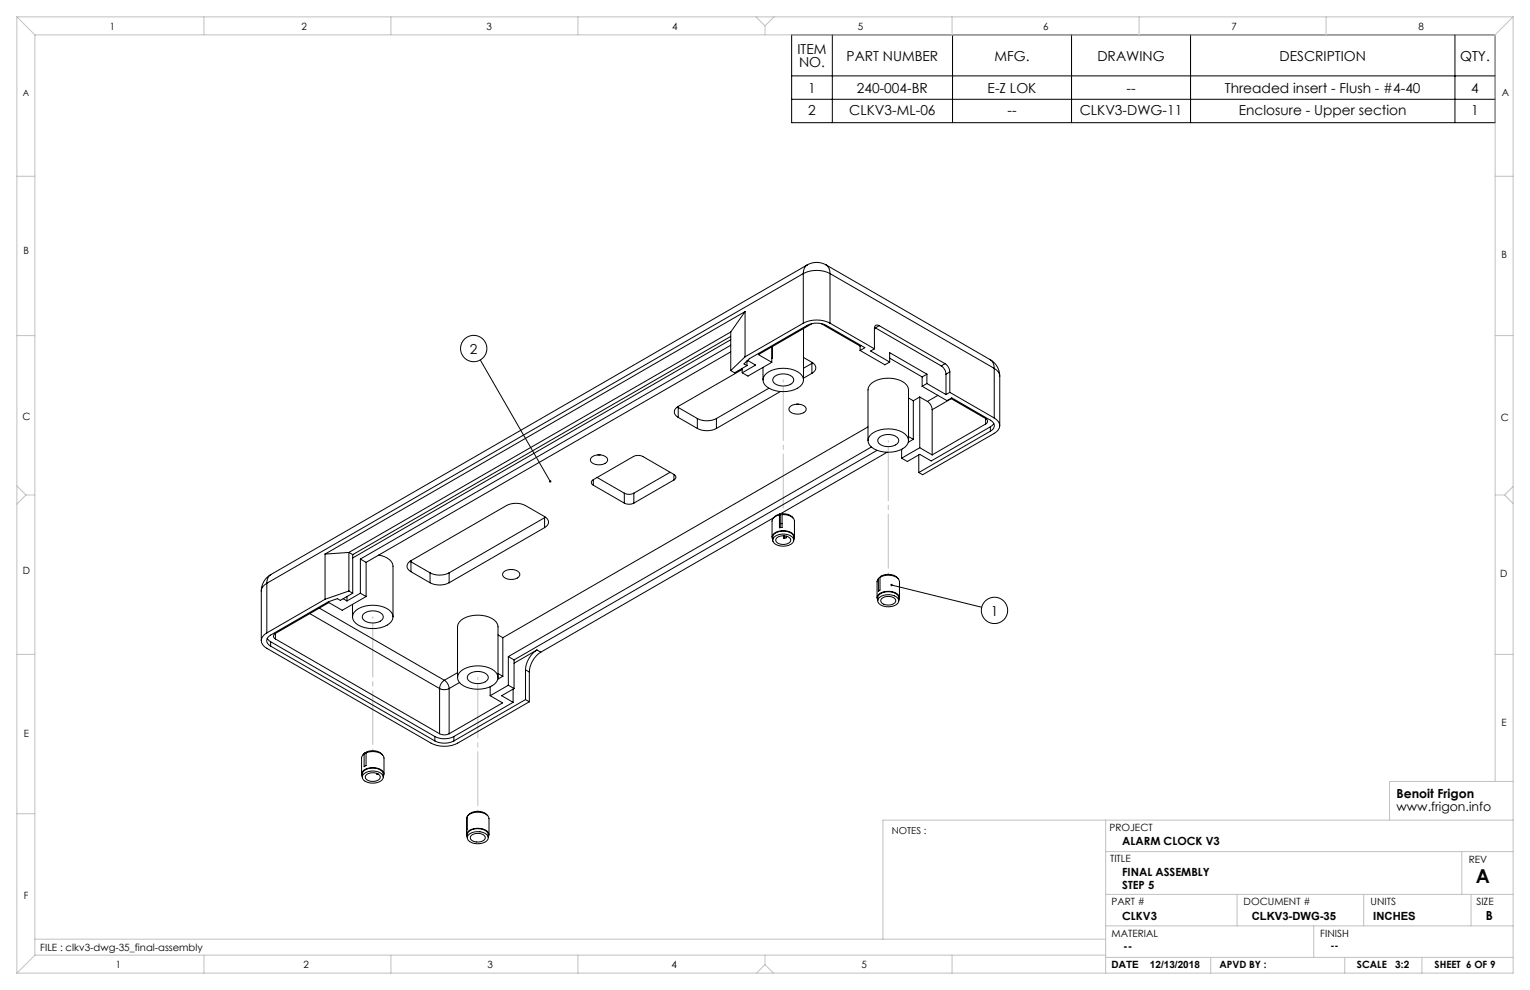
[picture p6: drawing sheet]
<svg xmlns="http://www.w3.org/2000/svg" width="432mm" height="279mm" viewBox="0 0 432 279" stroke-linecap="round" stroke-linejoin="round" font-family="sans-serif">
<g fill="none" stroke="#000" stroke-width=".28">
<path d="M223.4 9.8h198.6v24.8h-198.6zM234.9 9.8v24.8M268.8 9.8v24.8M302.4 9.8v24.8M336 9.8v24.8M410.6 9.8v24.8M223.4 28h198.6M223.4 21.4h198.6M226.7 77.2a8.3 8.3 0 0 1 7.6 0M226.7 77.2v14M226.7 77.2l-151.4 87.4M227.8 74.8a5.3 5.3 0 0 1 5.3 0"/>
<path d="M227.8 74.8a2.67 2.67 0 0 0-1.1 2.4M227.8 74.8l-151.4 87.4M233.1 74.8a2.45 2.45 0 0 1 1.2 2.4M233.1 74.8l46.4 26.7M234.3 77.2v14M234.3 77.2l46.3 26.8M206.2 93.7v10.9M206.2 95.9l-106.7 61.6M206.2 97.4l-104.5 60.4M206.2 93.7l-107.7 62.2M206.2 94.9l-106.7 61.6M206.2 99.3l-102.9 59.4"/>
<path d="M210.3 87.9v12.8M210.3 87.9l-118.6 68.5M210.3 87.9l-4.1 5.8M217.8 97.9v4.4M218 97.8v3.2M226.7 91.2a8.3 8.3 0 0 1 7.6 0M226.7 91.2l-16.4 9.5M226.8 92.7v14.5M229.2 91.3l-15.2 8.8 3.8 2.2M231.7 91.3l11 6.4M234.3 91.2l12.5 7.2M242.7 98.9l1.4-.8-10.9-6.3a6 6 0 0 0-5.4 0l-16.3 9.4-1.5 1.5 .8 .5"/>
<path d="M242.7 98.9l7 4.1 1.4-.8M242.7 97.7v1.2M243 97.5l-.3 .2M246.8 98.4l-1.1 .7 5.4 3.1M246.8 92.4l.2 .1M247 92.5l18.6 10.8M248.1 91.9a.82 .82 0 0 0-.9-.1 .82 .82 0 0 0-.4 .9v5.7M248.1 91.9l18.6 10.7M248.1 91.9l-1.1 .6M135.5 101.6l19.8 34.3M191.2 114.8l.2 .2M191.4 117.8l5.4 3.1"/>
<path d="M191.4 115v2.8M191.4 115l5.4 3.1M196.8 118.1a6 6 0 0 0 5.4 0M196.8 118.1v2.8M202.2 118.1v2.8M209.5 104.3l-18.1 10.4a1.64 1.64 0 0 0-1.1 1.5 1.64 1.64 0 0 0 1.1 1.6M209.5 104v1.2M210.3 100.7l-4.1 3.9M210.8 101.9h.1M210.8 103.2l-3.5 2-1.1-.6M210.8 101.9l.3-.1 2.1 1.2-3.7 2.2M210.8 101.9v1.3"/>
<path d="M215.3 103.7v3.5M216.3 105.4a8.4 8.4 0 0 1 9.5 0 2.36 2.36 0 0 1 .9 2.3 2.36 2.36 0 0 1-1.6 1.9 8.1 8.1 0 0 1-9.3-1.1 2.16 2.16 0 0 1 .5-3.1zM217 109.6l-14.8 8.5M217.8 102.3l-6.7 3.8-1.6-.9M217.8 100.9l.2 .1M218 101l-.2 .1M218.7 106.2a4.1 4.1 0 0 1 5.2 .5 1.47 1.47 0 0 1-1.4 2 3.8 3.8 0 0 1-4.4-1.2v-.4zM220.2 110.5l-18 10.4M223.1 114.6a3.1 3.1 0 0 1 4.4 .7 2.12 2.12 0 0 1-2.7 1.6 2.09 2.09 0 0 1-2.2-1.5zM224.8 114.1h.6M226.8 100.9l2.3 1.4a1.64 1.64 0 0 1 1.1 1.5 1.64 1.64 0 0 1-1.1 1.6M229.1 105.4l-2.3 1.3"/>
<path d="M229.1 102.6v2.8M229.1 102.6l-2.3 1.3M229.4 102.4l-.3 .2M251.1 102.2v-2.7l10.5 6.1M251.1 101.1l9.1 5.3M256.4 112.3l1.4 .8M257.8 113.1v10.9M259.6 112.1l-1.8 1M259.6 112.1l2.1 1.2M259.6 112.1v14.3M260.2 109l7.1 4.1 1.3-.8 10.9 6.3a1.64 1.64 0 0 1 1.1 1.5 1.64 1.64 0 0 1-1.1 1.6M260.2 106.4v2.6"/>
<path d="M261.6 108.2l5.4 3.2M261.6 105.6v2.6M261.6 105.6l-1.4 .8M261.6 108.2l-1.4 .8M261.7 113.3a2.98 2.98 0 0 1 1.4 2.3M263.1 115.6v12.8M264.7 111.6l-3 1.7M265.6 103.3a2.98 2.98 0 0 1 1.4 2.3M266.7 102.6a2.98 2.98 0 0 1 1.4 2.4M266.7 102.6l-1.1 .7M267 105.6v5.8M268.1 110.7l12.5 7.3"/>
<path d="M268.1 105v5.7M268.1 110.7l-1.1 .7M268.1 105l-1.1 .6M268.3 112.4l9.9 5.7M268.5 112.5l-5.4 3.1M278.2 118.1a.82 .82 0 0 1 .5 .8 .82 .82 0 0 1-.5 .8M278.2 119.7l-15.1 8.7M278.2 118.1v1.6M279.5 101.5a5.3 5.3 0 0 1 2.7 4.6M279.5 101.5a2.45 2.45 0 0 1 1.1 2.5M280.5 119.5l-1 1M280.6 118a2.3 2.3 0 0 1 1.6 2.1 2.3 2.3 0 0 1-1.6 2.2l-20.2 11.7-1.1-.6"/>
<path d="M280.6 104a2.67 2.67 0 0 1 1.6 2.1M280.6 104v14M282.2 106.1v14M167.1 128.9a3.1 3.1 0 0 1 4.4 .7 2.12 2.12 0 0 1-2.7 1.6 2.09 2.09 0 0 1-2.2-1.5zM167.4 135.4a.82 .82 0 0 0-.5 .8 .82 .82 0 0 0 .5 .7M167.4 136.9l8.8 5.1M167.4 135.4v1.5M168.5 134.8l7.7 4.4M168.7 128.4h.7M176.2 139.2a2.98 2.98 0 0 0 2.7 0M176.2 139.2v2.8M178.9 139.2v2.8"/>
<path d="M189.1 133.3l-10.2 5.9M190.2 133.9l-8.8-5.1a2.98 2.98 0 0 0-2.6 0l-11.4 6.6M190.2 133.9a.82 .82 0 0 1 .6 .8 .82 .82 0 0 1-.6 .8M190.2 135.5l-11.3 6.5M190.2 133.9v1.6M196.8 120.9a6 6 0 0 0 5.4 0M245 124.3v-14.3a3.2 3.2 0 0 1 2.5-2.7 8.2 8.2 0 0 1 8.4 1.4l.5 1.3v14.3M245 120.5l-103.1 59.5M245.9 126.2l-102.4 59.1M245.9 122.5a8.4 8.4 0 0 1 9.5 0 2.36 2.36 0 0 1 1 2.3 2.36 2.36 0 0 1-1.7 1.9 8.1 8.1 0 0 1-9.3-1.1 2.16 2.16 0 0 1 .5-3.1zM247.5 127.1l-102.4 59.1M248.3 123.3a4.1 4.1 0 0 1 5.2 .5 1.47 1.47 0 0 1-1.4 2 3.8 3.8 0 0 1-4.3-1.2l.1-.9z"/>
<path d="M250.4 127.6l-30.3 17.5M254.5 126.8v2.5M256.4 123.2l1.4 .8M257.8 124l-1.5 .8M259.3 128.4v5M259.6 126.4l3.5 2M259.6 126.4l-5.1 2.9M279.5 121.7l-20.2 11.7M279.5 120.5l-16.7 9.6-3.2-1.9-3.5 2-1.6-.9M279.5 120.5v1.2M91.7 156.4v12.7M98.5 155.9l-6.8 .5"/>
<path d="M98.5 155.9l1 .6M98.5 155.9v10.9M99.5 156.5v10.9M101.7 157.8v9.6M101.7 157.8l1.6 .9M103.3 158.7v9.7M106.9 156.6a4.9 4.9 0 0 1 3.9 2.6l.1 14.9M115.7 158.4l.3 .2M116 158.6v2.8M116 158.6l5.4 3.1M153.7 148.9a1.64 1.64 0 0 0 1.1-1.5 1.64 1.64 0 0 0-1.1-1.6l-5.4-3.1a6 6 0 0 0-5.4 0l-26.9 15.5a1.64 1.64 0 0 0-1.1 1.6 1.64 1.64 0 0 0 1.1 1.6M153.7 148.9l-26.9 15.6"/>
<path d="M153.7 146.1v2.8M153.7 146.1l-26.9 15.6M153.9 146l-.2 .1M176.2 142a2.98 2.98 0 0 0 2.7 0M218.1 152.4a1.91 1.91 0 0 1 1.7-2.4 3.5 3.5 0 0 1 4.2 1.4v1M218.1 152.2a1.35 1.35 0 0 1 .9-2 4.5 4.5 0 0 1 5 .8l.2 .4-.2 .8M218.3 146.1l-65.7 38M218.6 151.5a4.2 4.2 0 0 1 5.2 .3 1.39 1.39 0 0 1-1.2 2.1 3.9 3.9 0 0 1-4.4-1.1v-.9zM219.3 151.7a2.9 2.9 0 0 1 3.8 .5 1.79 1.79 0 0 1-2.5 1.4 1.47 1.47 0 0 1-1.6-1.5zM220 145.3a2.31 2.31 0 0 0-2.1 1.8v4.5M220.1 145.1l-1.3 .5-.5 .6M220.1 145.1l.1 3.8"/>
<path d="M220.1 145.1l-.1 .2M220.2 147.7l.5 .1M220.7 145.2a3 3 0 0 1 3.5 1.9v4.5M220.7 145.2v3.6l-.7 .1v-3.6M220.7 145.2l.1-.2a3.3 3.3 0 0 1 3 1.2M221.1 151.2v.7l.8-.1v-.5M221.4 151.2v.7M73.7 166.8v14M75.3 178.6a2.3 2.3 0 0 0-1.6 2.2 2.3 2.3 0 0 0 1.6 2.2l46.3 26.7a8.3 8.3 0 0 0 7.6 0l20.2-11.6M75.3 164.6a2.67 2.67 0 0 0-1.6 2.2M75.3 164.6v14M76.4 162.2a5.3 5.3 0 0 0-2.7 4.6"/>
<path d="M76.4 162.2a2.45 2.45 0 0 0-1.1 2.4M77.7 178.8a.82 .82 0 0 0-.5 .8 .82 .82 0 0 0 .5 .7M77.7 178.8v1.5M87.4 173.2l36.7 21.1M90.1 171.6l35.3 20.4M91.7 169.1l-16.4 9.5M96.9 169l1 .6M97.9 168.4v1.2M98.5 166.8l-6.8 2.3M98.5 166.8l1 .6M99.5 170.6v3.5M99.5 167.4l-3.5 2-.8-.4-2.5 .8-16.3 9.4a1.64 1.64 0 0 0-1.1 1.6 1.64 1.64 0 0 0 1.1 1.6"/>
<path d="M100.5 172.3a8.4 8.4 0 0 1 9.5 0 2.36 2.36 0 0 1 .9 2.3 2.36 2.36 0 0 1-1.7 1.8 8.1 8.1 0 0 1-9.3-1 2.16 2.16 0 0 1 .6-3.1zM101.7 167.4l-3.8 2.2M101.7 167.4l1.6 1M102.8 173.1a4.1 4.1 0 0 1 5.2 .5 1.47 1.47 0 0 1-1.3 2 3.8 3.8 0 0 1-4.4-1.2l-.1-.5zM103.3 168.4l-6.7 3.8-3.8-2.1-15.1 8.7M116 161.4l5.4 3.1M121.4 164.5a6 6 0 0 0 5.4 0M121.4 161.7a6 6 0 0 0 5.4 0M121.4 161.7v2.8M126.8 161.7v2.8M140.6 179.2l1.3 .8M141.9 180v10.9"/>
<path d="M142.3 161.3a3.1 3.1 0 0 1 4.4 .7 2.12 2.12 0 0 1-2.7 1.5 2.09 2.09 0 0 1-2.2-1.4zM143.9 160.7h.7M247.7 169.5v-.8a2.18 2.18 0 0 1 2.4-1.7 2.99 2.99 0 0 1 3.6 1.7v.8M247.7 169.3a1.32 1.32 0 0 1 .8-1.9 4.6 4.6 0 0 1 5.1 .6l.2 .5-.1 .8M247.9 163.3l-.4 .9v4.5M248.2 168.6a4.2 4.2 0 0 1 5.2 .3 1.35 1.35 0 0 1-1 2.1 4 4 0 0 1-4.6-1l-.1-.5zM248.4 162.9v3.6l-.5 .4v-3.6M248.4 162.9a4.3 4.3 0 0 1 5.3 .7l.1 5.1M248.4 162.9a3.7 3.7 0 0 1 5.1 .4M248.4 163l-.5 .3M248.7 169.1a2.73 2.73 0 0 1 4.1 .3 2.01 2.01 0 0 1-2.7 1.3 1.3 1.3 0 0 1-1.4-1.6zM251.6 165.1l25.5 6.3"/>
<path d="M75.4 180.2l1 .9M76.4 182.4l46.3 26.7M76.4 181.1l46.3 26.8M76.4 181.1v1.3M77.7 180.3l46.4 26.8M124.1 194.3a2.98 2.98 0 0 0 2.7 0M124.1 194.3v12.8M125.4 192a2.98 2.98 0 0 0-1.3 2.3M125.4 192a2.98 2.98 0 0 1 1.4 2.3M126.8 194.3v12.8M129.1 191.2v-14.3a3.2 3.2 0 0 1 2.6-2.7 8.2 8.2 0 0 1 8.4 1.4l.5 1.2v14.4M129.1 189.8l-3.7 2.2"/>
<path d="M129.7 192.6l-2.9 1.7M130.1 189.4a8.4 8.4 0 0 1 9.5 0 2.36 2.36 0 0 1 .9 2.3 2.36 2.36 0 0 1-1.6 1.8 8.1 8.1 0 0 1-9.3-1 2.16 2.16 0 0 1 .5-3.1zM132.5 190.2a4.1 4.1 0 0 1 5.2 .5 1.47 1.47 0 0 1-1.4 2 3.8 3.8 0 0 1-4.4-1.2l.2-.9zM138.3 193.8v2.5M138.3 196.3l3.5 2.1-15 8.7M140.6 190.1l1.3 .8M141.9 190.9l-1.4 .8M143.5 185.3v8.1M143.5 193.4l-5.2 2.9M143.5 185.3l1.6 .9M143.5 193.4l1.6 .9M144.8 198.2l-16.7 9.7"/>
<path d="M144.8 194.5v3.7M145.1 194.3l-3.5 2 3.2 1.9M145.1 186.2v8.1M148.3 197.4l-20.2 11.7M148.3 197.4l1.1 .7M148.3 189v8.4M148.3 189l1.1 .7M149.4 189.7v8.4M151.5 183.4a7.1 7.1 0 0 0-3.2 5.6M151.5 183.4l1.1 .7M151.5 183.4l-6.4 3.8M152.6 184.1a7.1 7.1 0 0 0-3.2 5.6"/>
<path d="M102.2 219.3a1.91 1.91 0 0 1 1.8-2.4 3.9 3.9 0 0 1 4 1l.2 1.4M102.2 219.1a1.36 1.36 0 0 1 1-2 4.5 4.5 0 0 1 5 .7l.2 .5-.2 .8M102.8 218.3a4.2 4.2 0 0 1 5.2 .4 1.41 1.41 0 0 1-1.2 2.1 3.9 3.9 0 0 1-4.5-1.1l-.1-.5zM102.8 212.8l-.5 .4-.3 .7v4.6M103 212.5l-.6 .6M103 212.5l-.2 .3M103 212.5l.3 .1M103.2 218.8a2.71 2.71 0 0 1 4.1 .4 2.06 2.06 0 0 1-2.8 1.3 1.26 1.26 0 0 1-1.3-1.7zM103.3 212.5a4.5 4.5 0 0 1 4.9 .8l.2 .6v4.6M103.3 212.5v3.6l-.5 .3v-3.6M103.3 212.5a3.6 3.6 0 0 1 4.7 .6M106.4 218.3v.3l.3-.2"/>
<path d="M122.7 209.1a6 6 0 0 0 5.4 0M122.7 207.9a6 6 0 0 0 5.4 0M122.7 207.9v1.2M124.1 207.1a2.98 2.98 0 0 0 2.7 0M128.1 207.9v1.2M131.7 234.5l.1-4a4.3 4.3 0 0 1 5.9-.2l.3 .7v4.6M131.7 230.9v4.7M131.7 230.9v.1M131.8 230.7l-.1 .2M131.9 236.4a1.99 1.99 0 0 1 1.9-2.4 3.7 3.7 0 0 1 3.9 1.1l.1 1.3M131.9 236.2a1.44 1.44 0 0 1 1.1-2.1 4.3 4.3 0 0 1 4.9 1l.1 .5-.2 .6M132.1 230.2a3.8 3.8 0 0 1 5.5 0"/>
<path d="M132.1 235.7a4 4 0 0 1 5.6 .3 1.53 1.53 0 0 1-1.5 1.9 3.7 3.7 0 0 1-4.3-1.2zM133.1 235.7a2.89 2.89 0 0 1 3.8 .5 1.83 1.83 0 0 1-2.5 1.4 1.44 1.44 0 0 1-1.6-1.5z"/>
<circle cx="133.7" cy="98.4" r="3.7"/>
<circle cx="280.7" cy="172.3" r="3.7"/>
</g>
<path d="M250.7 124.3v37.8M105.2 174.1v37.8" fill="none" stroke="#c0c0c0" stroke-width=".28" stroke-dasharray="15.2 1.3 1.3 1.3" stroke-dashoffset="-1.7"/>
<path d="M221 107.2v38M134.8 191.2v38" fill="none" stroke="#c0c0c0" stroke-width=".28" stroke-dasharray="15.2 1.3 1.3 1.3" stroke-dashoffset="-1.9"/>
<g fill="none" stroke="#c0c0c0" stroke-width=".28">
<path d="M4.8 4.8l5 5M4.8 4.8h422.2M4.8 4.8v269.8M9.8 9.8h412.2M9.8 9.8v259.8M57.5 4.8v5M110.3 4.8v5M163.1 4.8v5M213.4 4.8l2.5 2.5M215.9 7.3v2.5M218.4 4.8l-2.5 2.5M268.7 4.8v5"/>
<path d="M321.5 4.8v5M374.3 4.8v5M422 9.8v210.7M427 4.8l-5 5M427 4.8v269.8h-422.2M4.8 49.7h5M422 49.7h5M4.8 94.7h5M422 94.7h5M4.8 137.1l2.5 2.6M7.3 139.7l-2.5 2.6M7.3 139.7h2.5"/>
<path d="M422 139.7h2.6M424.6 139.7l2.4 2.4M427 137.3l-2.4 2.4M4.8 184.7h5M422 184.7h5M4.8 229.7h5M312 231.5v43.1M427 231.5h-177.8v33.6M427 220.5h-34.8v11M312 240.3h115M312 252.4h115M349.1 252.4v8.9"/>
<path d="M384.9 252.4v8.9M412.6 240.3v12.1M415.2 252.4v8.9M9.8 265.1h302.2M9.8 269.6l-5 5M9.8 269.6h302.2M57.5 269.6v5M110.3 269.6v5M163.1 269.6v5M215.9 272.2l-2.4 2.4M215.9 272.2l2.4 2.4M215.9 269.6v2.6"/>
<path d="M268.7 269.6v5M312 270.2h115M312 261.3h115M341.7 270.2v4.4M370.8 261.3v8.9M379.5 270.2v4.4M401.3 270.2v4.4"/>
</g>
<path d="M155 135.7l.1 .4 .4 .1-.2-.3 .2 .2v-.5zM251.4 164.9l-.1 .1 .3 .1-.3-.1a.34 .34 0 0 0 .4 .4 .34 .34 0 0 0 .2-.4 .34 .34 0 0 0-.5-.1z" fill="#000"/>
<text font-size="5.4" x="416.5" y="249.1">A</text>
<g font-size="3.9">
<text x="225.1" y="15.2">ITEM</text>
<text x="238.9" y="17.1">PART NUMBER</text>
<text x="280.7" y="17.1">MFG.</text>
<text x="309.7" y="17.1">DRAWING</text>
<text x="361.1" y="17.1">DESCRIPTION</text>
<text x="412.1" y="17.1">QTY.</text>
<text x="225.5" y="19">NO.</text>
<text x="228.1" y="26.2">1</text>
<text x="241.8" y="26.2">240-004-BR</text>
<text x="278.7" y="26.2">E-Z LOK</text>
<text x="317.9" y="26.2">--</text>
<text x="345.7" y="26.2">Threaded insert - Flush - #4-40</text>
<text x="415.2" y="26.2">4</text>
<text x="228.1" y="32.4">2</text>
<text x="239.7" y="32.4">CLKV3-ML-06</text>
<text x="284.3" y="32.4">--</text>
<text x="304.7" y="32.4">CLKV3-DWG-11</text>
<text x="349.6" y="32.4">Enclosure - Upper section</text>
<text x="415.2" y="32.4">1</text>
<text x="132.6" y="100">2</text>
<text x="279.6" y="174">1</text>
</g>
<g font-size="3.5">
<text x="394.1" y="225.3">Benoit Frigon</text>
<text x="394.1" y="228.8">www.frigon.info</text>
<text x="419.3" y="259.7">B</text>
</g>
<g font-size="3.2">
<text x="316.7" y="238.4">ALARM CLOCK V3</text>
<text x="316.7" y="247.3">FINAL ASSEMBLY</text>
<text x="316.7" y="250.8">STEP 5</text>
<text x="316.7" y="259.7">CLKV3</text>
<text x="353.3" y="259.7">CLKV3-DWG-35</text>
<text x="387.6" y="259.7">INCHES</text>
<text x="317" y="268.2">--</text>
</g>
<g font-size="2.8">
<text x="31" y="8.5">1</text>
<text x="85.1" y="8.5">2</text>
<text x="137.3" y="8.5">3</text>
<text x="189.7" y="8.5">4</text>
<text x="242.1" y="8.5">5</text>
<text x="294.4" y="8.5">6</text>
<text x="347.6" y="8.5">7</text>
<text x="400.3" y="8.5">8</text>
<text x="423.8" y="27.2">A</text>
<text x="6.7" y="71.8">B</text>
<text x="423.8" y="72.8">B</text>
<text x="6.4" y="118.6">C</text>
<text x="423.5" y="118.9">C</text>
<text x="6.5" y="162.1">D</text>
<text x="423.4" y="163">D</text>
<text x="6.7" y="207.9">E</text>
<text x="423.7" y="204.9">E</text>
<text x="313.1" y="234.6">PROJECT</text>
<text x="313.3" y="243.2">TITLE</text>
<text x="414.5" y="243.6">REV</text>
<text x="6.7" y="253.8">F</text>
<text x="313.7" y="255.3">PART #</text>
<text x="351" y="255.3">DOCUMENT #</text>
<text x="386.8" y="255.3">UNITS</text>
<text x="416.7" y="255.3">SIZE</text>
<text x="11.4" y="268.4">FILE : clkv3-dwg-35_final-assembly</text>
<text x="313.7" y="264.6">MATERIAL</text>
<text x="372.6" y="264.5">FINISH</text>
<text x="375.5" y="267.9">--</text>
<text x="32.7" y="273.3">1</text>
<text x="85.7" y="273.3">2</text>
<text x="137.6" y="273.3">3</text>
<text x="189.6" y="273.3">4</text>
<text x="243.2" y="273.2">5</text>
<text x="313.7" y="273.3">DATE</text>
<text x="324.5" y="273.3">12/13/2018</text>
<text x="344.1" y="273.1">APVD BY :</text>
<text x="383" y="273.1">SCALE</text>
<text x="393.8" y="273.1">3:2</text>
<text x="404.9" y="273.1">SHEET 6 OF 9</text>
</g>
<text font-size="2.7" x="251.7" y="235.2">NOTES :</text>
<text font-size="2.5" x="6.4" y="27">A</text>
</svg>
